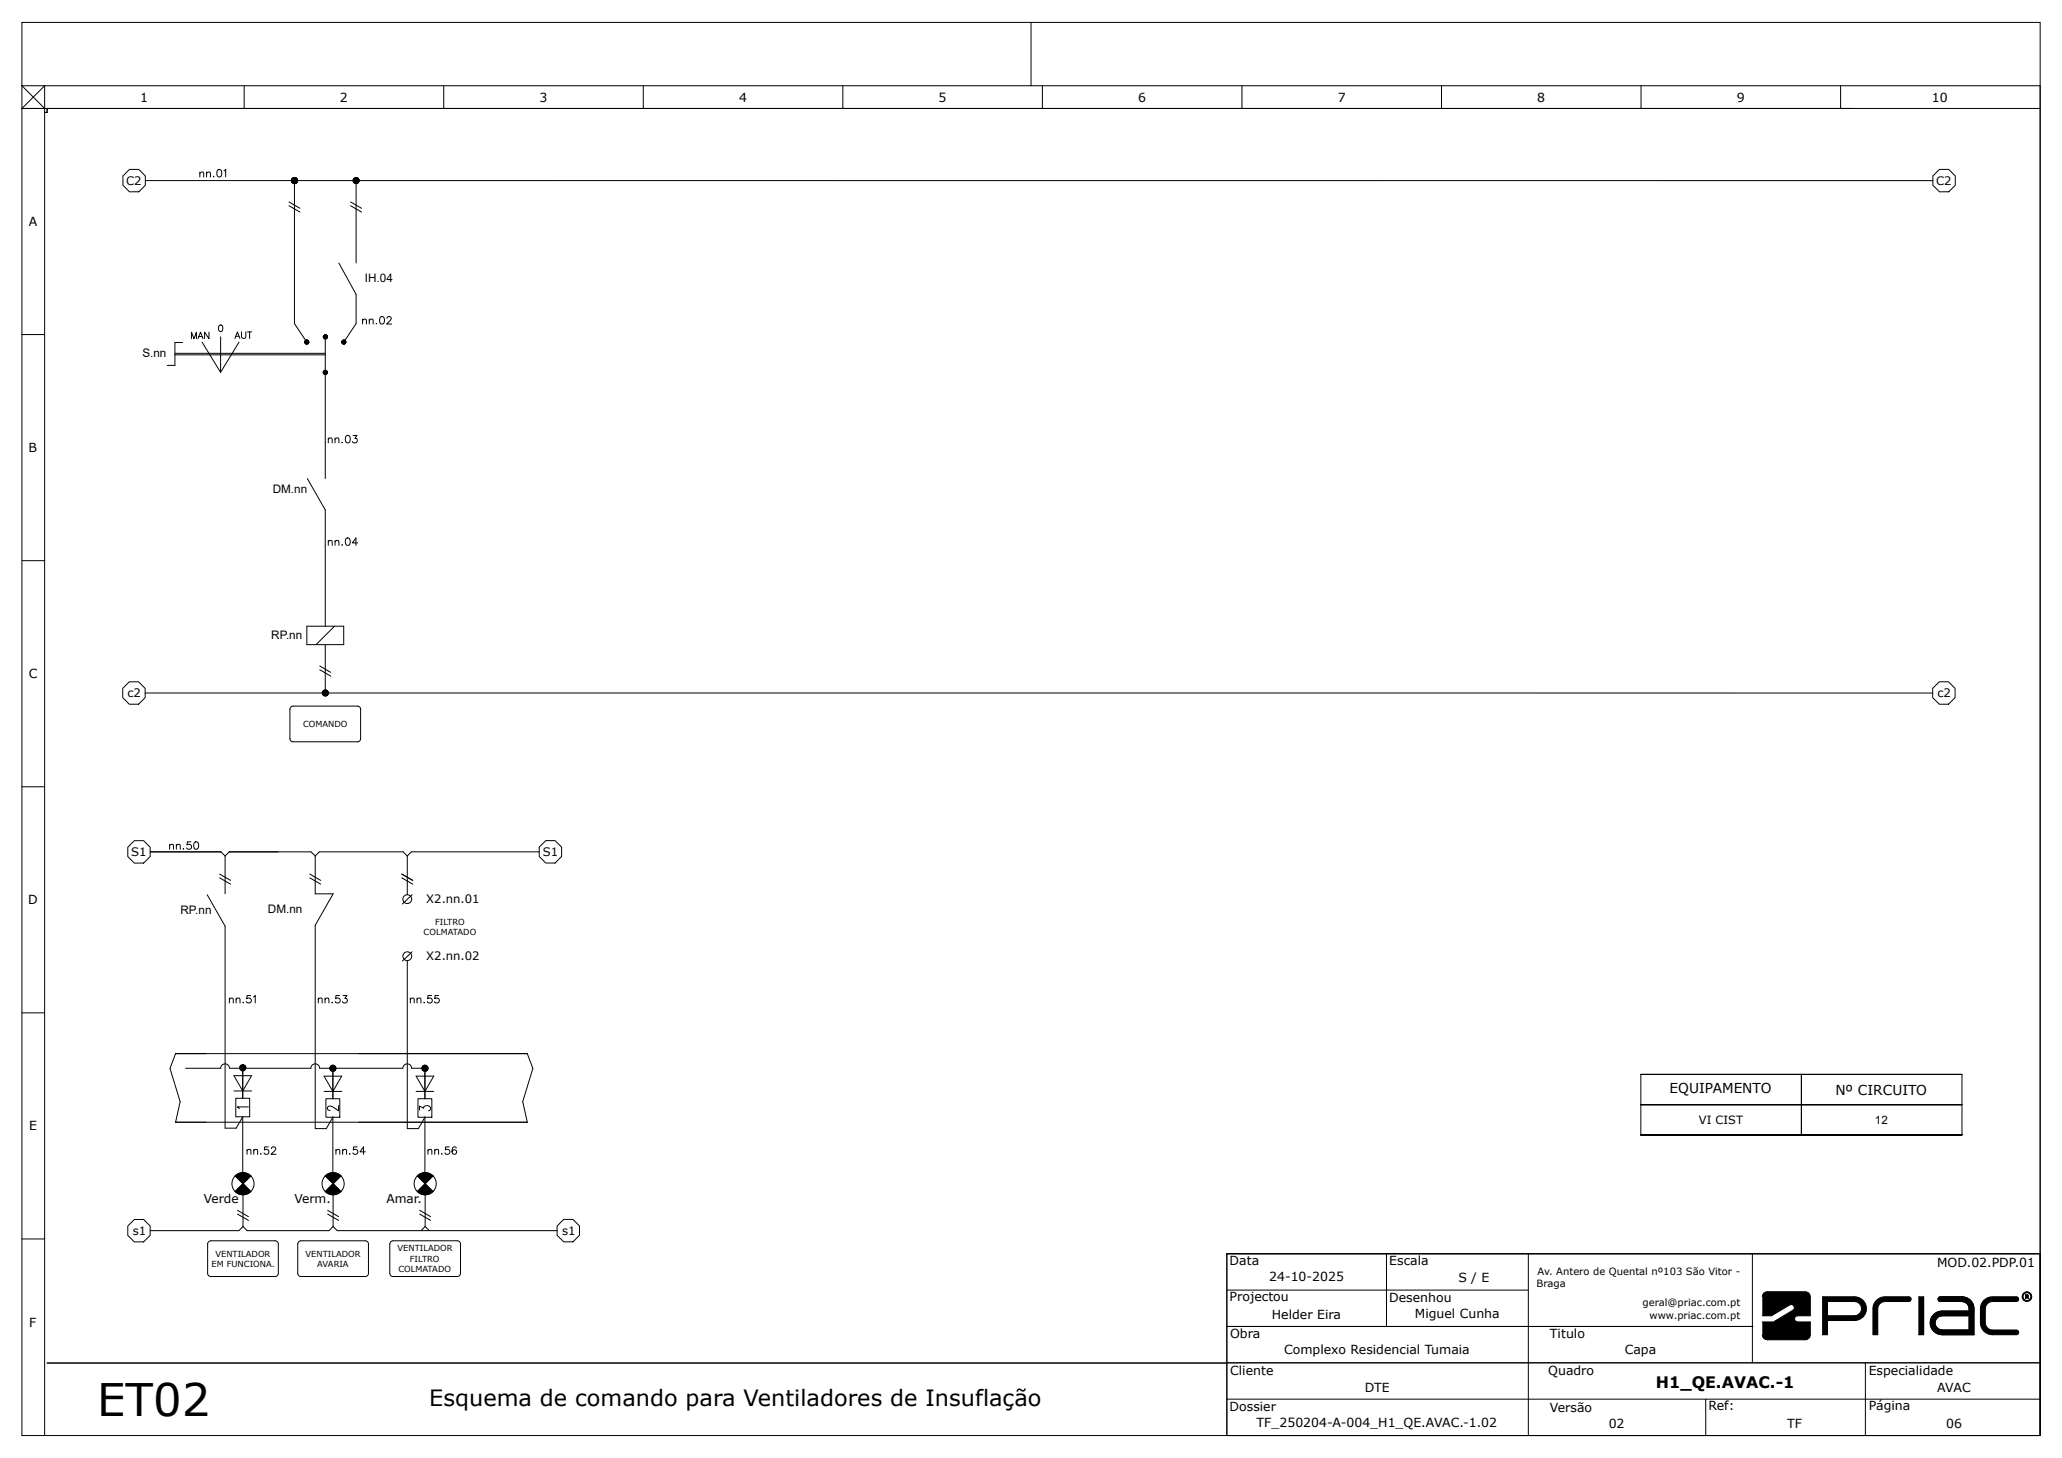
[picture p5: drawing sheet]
<svg xmlns="http://www.w3.org/2000/svg" width="297mm" height="210mm" viewBox="0 0 297 210" stroke-linecap="round" stroke-linejoin="round" font-family="sans-serif">
<g fill="none" stroke="#000" stroke-width=".14">
<path d="M6.4 15.6l-3.2-3.3h290.7v194.5h-290.7v-203.6h290.7v203.6h-117.2v-26.2h117.2M6.8 15.6v.6h-.4M35.2 15.6h.1M35.2 12.3v3.3M63.9 15.6h.1M63.9 12.3v3.3M92.7 15.6h.1M92.7 12.3v3.3M121.4 15.6h.1M121.4 12.3v3.3M148.5 3.2v9.1M150.1 15.6h.1"/>
<path d="M150.1 12.3v3.3M178.9 15.6h.1M178.9 12.3v3.3M207.6 15.6h.1M207.6 12.3v3.3M236.4 15.6h.1M236.4 12.3v3.3M265.1 15.6h.1M265.1 12.3v3.3M293.9 15.6h-290.7l3.2-3.3v194.5M20.9 26h257.5M28.8 25l.2-.2h.3v.7"/>
<path d="M28.8 24.8v.7M29.8 25l.2-.2h.3v.7M29.8 24.8v.7M30.8 25.4v.1v-.1M31.4 24.5a.35 .35 0 0 1 .5 .1v.3a.46 .46 0 0 1-.4 .6 .68 .68 0 0 1-.1-1zM32.3 24.6l.2-.2v1.1M41.6 29.6l1.6 .9M41.6 29.1l1.6 .9M42 26h.4l-.4 .1zM42.1 26.3l.3-.3-.2 .4zM42.1 25.7l.3 .3-.4-.1zM42.2 25.7l.1-.1 .1 .4z"/>
<path d="M42.3 25.6h.1v.4zM42.4 26v.5l-.1-.1zM42.4 26l.1 .4-.1 .1zM42.4 26l.3 .4h-.2zM42.4 26l.4 .3-.1 .1zM42.4 26l.4 .1v.2zM42.4 26h.5l-.1 .1zM42.4 26l.4-.1 .1 .1zM42.4 26l.4-.3v.2zM42.4 25.6h.1l-.1 .4zM42.4 26v20.6l1.8 2.7M42.5 25.6l.2 .1-.3 .3z"/>
<path d="M42.7 25.7h.1l-.4 .3zM48.8 37.9l2.5 4.5v4.2l-1.8 2.7M50.5 29.6l1.6 .9M50.5 29.1l1.6 .9M50.8 26h.5l-.4 .1zM50.9 26.1l.4-.1-.4 .3zM50.9 25.9l.4 .1h-.5zM50.9 26.3l.4-.3-.3 .4zM50.9 25.7l.4 .3-.4-.1zM50.9 25.7h.1l.3 .3zM51 25.7l.2-.1 .1 .4zM51.2 25.6h.1v.4z"/>
<path d="M51.3 26h.4v.1zM51.3 26l.4 .1-.1 .2zM51.3 26l.3 .3-.1 .1zM51.3 26l.2 .4h-.1zM51.3 26l.1 .4-.1 .1zM51.3 26v.5l-.1-.1zM51.3 26l-.1 .4h-.2zM51.3 25.6h.1l-.1 .4zM51.3 26l.3-.3 .1 .2zM51.3 26l.4-.1v.1zM51.3 26v11.9M51.4 25.6l.1 .1-.2 .3z"/>
<path d="M51.5 25.7h.1l-.3 .3zM3.2 48.2h3.2M25.2 50.9h21.7M25.2 51.1h21.7M26.3 49.3h-1.1v3.3h-1.1M27.6 48.8v-1l.3 1 .4-1v1M28.5 48.8l.4-1 .3 1M28.7 48.5h.4M29.1 49.3l2.7 4.3M30.1 47.8v1l-.6-1v1M31.6 46.9a.3 .3 0 0 1 .4 .1l.1 .2a.41 .41 0 0 1-.4 .6 .59 .59 0 0 1-.1-.9zM31.8 48.5v5.1"/>
<path d="M33.8 48.7l.4-.9 .4 .9M34 48.4h.4M34.4 49.3l-2.6 4.3M34.8 47.8v.7l.3 .2 .3-.1v-.8M35.6 47.8h.7M36 47.8v.9M43.9 49.3h.3l-.3 .1zM43.9 49.4l.3-.1-.2 .2zM43.9 49.2l.3 .1h-.3zM44 49.1l.2 .2-.3-.1zM44 49.1l.1-.1 .1 .3zM44.1 49h.1v.3z"/>
<path d="M44.2 49h.1l-.1 .3zM44.2 49.3l.2-.2 .1 .1zM44.2 49.3l.3-.1v.1zM44.2 49.3l.3 .1-.1 .1zM44.2 49.3l.2 .2h-.1zM44.2 49.3l.1 .2-.1 .1zM44.2 49.3v.3l-.1-.1zM44.2 49.3l-.1 .2h-.1zM44.3 49l.1 .1-.2 .2zM46.6 53.6h.3l-.3 .1zM46.6 48.5h.3l-.3 .1zM46.6 53.7l.3-.1-.3 .2z"/>
<path d="M46.6 53.5l.3 .1h-.3zM46.6 48.6l.3-.1-.2 .2zM46.6 48.4l.3 .1h-.3zM46.6 53.4l.3 .2-.3-.1zM46.6 53.4h.1l.2 .2zM46.7 48.7l.2-.2-.1 .3zM46.7 48.3l.2 .2-.3-.1zM46.7 48.3l.1-.1 .1 .3zM46.7 53.4l.2-.1v.3zM46.8 48.2h.1v.3zM46.9 53.3l.1 .1-.1 .2zM46.9 53.6l.2-.2v.1z"/>
<path d="M46.9 53.6l.2-.1v.1zM46.9 53.6l.2 .1v.1zM46.9 53.6l.2 .2-.1 .1zM46.9 53.6l.1 .3h-.1zM46.9 53.6v.3h-.2zM46.9 53.6l-.2 .3-.1-.1zM46.9 48.2v20.7M46.9 48.2h.1l-.1 .3zM46.9 48.5l.2-.1 .1 .1zM46.9 48.5l.2 .1v.1zM46.9 48.5l.2 .2-.1 .1zM46.9 48.5l.1 .3h-.1z"/>
<path d="M46.9 48.5v.3h-.1zM47 53.4h.1l-.2 .2zM47 48.2l.1 .1-.2 .2zM47.1 48.3v.1l-.2 .1zM49.2 49.2l.3 .1h-.3zM49.2 49.4l.3-.1-.2 .2zM49.3 49.1l.1-.1 .1 .3zM49.4 49h.1v.3zM49.5 49.3v.3l-.1-.1zM49.5 49.3l.1 .2-.1 .1zM49.5 49.3l.2 .2h-.1zM49.5 49.3l.3 .1-.1 .1z"/>
<path d="M49.5 49.3h.3v.1zM49.5 49.3l.3-.1v.1zM49.5 49.3l.2-.2 .1 .1zM49.5 49h.1l-.1 .3zM49.6 49l.1 .1-.2 .2zM52.2 46.2l.3-.2h.2l.1 .7M52.2 46v.7M53.2 46.2l.2-.2h.3v.7M53.2 46v.7M54.2 46.6v.1l.1-.1M54.8 45.7a.35 .35 0 0 1 .5 .1l.1 .3a.46 .46 0 0 1-.4 .6 .68 .68 0 0 1-.2-1zM55.7 45.9l.2-.3h.2l.2 .2-.1 .4-.5 .5h.7"/>
<path d="M44.3 68.9l2.6 4.6v16.7M47.3 63.3l.2-.2h.3v.7M47.3 78l.2-.2 .3 .1v.7M47.3 63.1v.7M47.3 77.8v.8M48.3 63.3l.2-.2h.3v.7M48.3 78l.2-.2 .3 .1v.7M48.3 63.1v.7M48.3 77.8v.8M49.3 63.7v.1v-.1M49.3 78.4v.2v-.1M49.9 62.8a.35 .35 0 0 1 .5 .1v.3a.46 .46 0 0 1-.4 .6 .68 .68 0 0 1-.1-1z"/>
<path d="M49.9 77.5a.35 .35 0 0 1 .5 .2v.2a.46 .46 0 0 1-.4 .7 .68 .68 0 0 1-.1-1.1zM50.9 62.7h.5l-.3 .4a.36 .36 0 0 1 .3 .6 .36 .36 0 0 1-.6-.1M51.5 78.2h-.7l.5-.7v1.1M3.2 80.8h3.2M20.9 99.8h257.5M44.2 90.2h5.3v2.7h-5.3zM46.1 96.5l1.5 .9M46.1 95.9l1.5 .9M46.4 99.8h.5l-.5 .2zM46.5 99.6l.4 .2-.5-.1zM46.6 99.5l.1-.1 .2 .4zM46.7 99.4h.2v.4z"/>
<path d="M46.9 99.8v.5l-.2-.1zM46.9 99.8l.1 .4-.1 .1zM46.9 99.8l.2 .4h-.1zM46.9 99.8l.3 .3-.1 .1zM46.9 99.8l.4 .2-.1 .1zM46.9 99.8h.4v.2zM46.9 99.8l.4-.1v.1zM46.9 99.8l.3-.2 .1 .1zM46.9 99.4h.1l-.1 .4zM46.9 92.9v6.9M47 99.4l.1 .1-.2 .3zM47.1 99.5l.1 .1-.3 .2z"/>
<path d="M48.2 90.2l-2.7 2.7M3.2 113.3h3.2M42 101.8h9.7l.2 .4v4.4l-.4 .2h-9.5l-.2-.4v-4.2zM46.5 100.1l.4-.3-.3 .4zM21.6 122.7h10.2l.6 .6M24.4 121.8l.3-.2 .2 .1 .1 .6M24.4 121.6v.7M25.4 121.8l.3-.2 .2 .1 .1 .6M25.4 121.6v.7M26.4 122.2v.1h.1M27.5 121.3h-.5l-.1 .4a.38 .38 0 0 1 .6 0 .38 .38 0 0 1-.1 .6 .38 .38 0 0 1-.5-.2M28.1 121.3a.35 .35 0 0 1 .5 .2v.2a.46 .46 0 0 1-.4 .6 .68 .68 0 0 1-.1-1z"/>
<path d="M29.8 128.9l2.6 4.5v29.1h1.6l1-1.6v8M31.6 126.4l1.6 .9M31.6 125.9l1.6 .9M32.4 123.3v5.4M32.4 123.3l.6-.6h11.8l.6 .6M44.6 126.4l1.6 .9M44.6 125.9l1.6 .9M45.4 123.3v5.4h2.6l-2.6 4.6v29.3h1.6l.9-1.7M45.4 123.3l.6-.6h12.1l.6 .6M57.9 125.9l1.6 .9M57.9 126.4l1.6 .9M58.7 138.4v24.2h1.6l.9-1.7"/>
<path d="M58.7 123.3v5.6M59.4 128.9l-1.4 1.3M59.4 137.1l-1.4 1.3M77.7 122.7h-18.4l-.6 .6M3.2 145.9h3.2M25.3 151.8h50.7l.8 2.1-1.5 4.8 .7 2.9h-50.7l.6-2.9-1.4-4.8zM26.7 153.9h5.1a.64 .64 0 0 1 .6-.7 .64 .64 0 0 1 .7 .7h11.7a.64 .64 0 0 1 .6-.7 .64 .64 0 0 1 .6 .7h12a.64 .64 0 0 1 .7-.7 .64 .64 0 0 1 .6 .7h1.7M33 144l.3-.3 .2 .1 .1 .7M33 143.7v.8M33.7 154.9h2.5l-1.2 2.2zM33.7 157.1h2.5M34 158.2h2v2.7h-2z"/>
<path d="M34 144l.3-.3 .2 .1 .1 .7M34 143.7v.8M34.5 153.8h.5l-.5 .1zM34.6 154.1l.4-.3-.3 .4zM34.6 153.5l.4 .3-.5-.1zM34.7 153.4h.1l.2 .4zM34.8 153.4h.2v.4zM35 153.8v.4h-.2zM35 153.8l.1 .4h-.1zM35 153.8l.2 .4h-.1zM35 153.8l.3 .3-.1 .1zM35 153.8l.4 .1-.1 .2z"/>
<path d="M35 153.8h.4v.1zM35 153.8l.4-.1v.1zM35 153.8l.3-.3 .1 .2zM35 153.4h.1l-.1 .4zM35 153.8v4.4M35 144.4h.1M35.1 153.4h.1l-.2 .4zM35.2 153.4l.1 .1-.3 .3zM35.8 159.4h-1.6l.3 .3M36.1 143.4h-.5l-.1 .4a.38 .38 0 0 1 .6 0 .38 .38 0 0 1-.1 .6 .38 .38 0 0 1-.5-.1M36.5 143.6l.3-.2v1.1M45.8 144l.3-.3 .3 .1v.7"/>
<path d="M45.8 143.7v.8M46.7 155h2.5l-1.3 2.2zM46.7 157.2h2.5M46.8 144l.3-.3 .2 .1 .1 .7M46.8 143.7v.8M46.9 158.3h2v2.6h-2zM47.5 153.9h.4l-.4 .1zM47.6 154.1l.3-.2-.2 .3zM47.6 153.6l.3 .3-.4-.2zM47.7 153.5l.1-.1 .1 .5zM47.8 153.4h.1v.5zM47.8 144.4h.1"/>
<path d="M47.9 153.9v.4h-.1zM47.9 153.9l.2 .4h-.2zM47.9 153.9l.3 .3-.1 .1zM47.9 153.9l.4 .2-.1 .1zM47.9 153.9l.5 .1-.1 .1zM47.9 153.9h.5v.1zM47.9 153.9l.5-.2v.2zM47.9 153.9l.4-.3 .1 .1zM47.9 153.4h.2l-.2 .5zM47.9 153.9v4.4M48.1 153.4l.1 .1-.3 .4zM48.2 153.5l.1 .1-.4 .3z"/>
<path d="M48.8 159.3v.7l-1-.6a.35 .35 0 0 0-.6 .1 .35 .35 0 0 0 .3 .4M48.9 143.4h-.5l-.1 .4a.38 .38 0 0 1 .6 0 .38 .38 0 0 1-.1 .6 .38 .38 0 0 1-.5-.1M49.4 143.4h.6l-.3 .4a.36 .36 0 0 1 .2 .6 .36 .36 0 0 1-.6-.1M59.1 144l.3-.3 .2 .1 .1 .7M59.1 143.7v.8M59.9 155h2.6l-1.3 2.2zM59.9 157.2h2.6M60.1 144l.2-.3 .3 .1v.7M60.1 143.7v.8M60.2 158.3h2v2.6h-2zM60.4 159.9v-.6l.6 .3a.48 .48 0 0 1 .6-.3 .48 .48 0 0 1 .3 .6l-.2 .1M60.8 153.9h.4l-.4 .1z"/>
<path d="M60.8 154.1l.4-.2-.3 .3zM60.8 153.6l.4 .3-.4-.2zM60.9 153.5l.2-.1 .1 .5zM61.1 153.4h.1v.5zM61.1 144.4h-.1h.1M61.2 153.9v.4h-.1zM61.2 153.9l.1 .4h-.1zM61.2 153.9l.3 .3-.2 .1zM61.2 153.9l.4 .2-.1 .1zM61.2 153.9l.4 .1v.1zM61.2 153.9h.4v.1zM61.2 153.9l.4-.2v.2z"/>
<path d="M61.2 153.9l.4-.3v.1zM61.2 153.4h.1l-.1 .5zM61.2 153.9v4.4M61.3 153.4l.2 .1-.3 .4zM61.5 153.5l.1 .1-.4 .3zM62.2 143.4h-.5l-.1 .4a.38 .38 0 0 1 .6 0 .38 .38 0 0 1-.1 .6 .38 .38 0 0 1-.5-.1M63.2 143.4h-.5l-.1 .4a.38 .38 0 0 1 .6 0 .38 .38 0 0 1-.1 .6 .38 .38 0 0 1-.5-.1M236.3 154.8h46.3M236.3 159.1h46.3M236.3 154.8h46.3v4.3h-46.3zM236.3 159.1h46.3v4.3h-46.3zM259.5 154.8v8.6"/>
<path d="M3.2 178.5h3.2M30.1 178.8h9.8l.2 .4-.1 4.4-.4 .3-9.5-.1-.2-.4v-4.2zM33.9 169.4l2.2 2.2a1.59 1.59 0 0 1-2.2 0l2.2-2.2a1.59 1.59 0 0 0-2.2 0zM34.2 174.9l1.6 .9M34.2 174.3l1.6 .9M35 176.7l-.6 .6h-12.8M35 176.7l.6 .6h11.8l.6-.6M35 172.1v4.6M35.6 165.8l.2-.3 .3 .1v.7M35.6 165.5v.8M36.5 165.8l.3-.3 .3 .1v.7M36.5 165.5v.8"/>
<path d="M37.6 166.2h-.1h.1M38.6 165.2h-.5v.4a.38 .38 0 0 1 .6 0 .38 .38 0 0 1-.1 .6 .38 .38 0 0 1-.6-.1M39.1 165.4l.2-.2h.2l.2 .2-.1 .4-.6 .5h.8M43.1 178.8h9.7l.3 .4-.1 4.4-.4 .3-9.5-.1-.2-.4v-4.2zM46.9 169.4l2.2 2.2a1.59 1.59 0 0 1-2.2 0l2.2-2.2a1.59 1.59 0 0 0-2.2 0zM47.2 174.9l1.6 .9M47.2 174.3l1.6 .9M47.9 160.9v8M48 176.7l.6 .6h31.6M48 172.1v4.6M48.4 165.8l.2-.3 .3 .1v.7M48.4 165.5v.8"/>
<path d="M49.4 165.8l.2-.3 .3 .1v.7M49.4 165.5v.8M50.4 166.2h-.1h.1M51.4 165.2h-.5v.4a.38 .38 0 0 1 .6 0 .38 .38 0 0 1-.1 .6 .38 .38 0 0 1-.6-.1M52.6 165.9h-.7l.5-.7v1.1M56.4 178.8h9.7l.2 .4v4.4l-.4 .3-9.5-.1-.3-.4v-4.2zM60.1 169.4l2.3 2.2a1.59 1.59 0 0 1-2.3 0l2.3-2.2a1.59 1.59 0 0 0-2.3 0zM60.4 174.9l1.6 .9M60.4 174.3l1.6 .9M61.2 160.9v8M61.2 172.1v4.6M61.2 176.7l.6 .6"/>
<path d="M61.2 176.7l-.6 .6M61.6 165.8l.3-.3 .3 .1v.7M61.6 165.5v.8M62.6 165.8l.3-.3 .2 .1 .1 .7M62.6 165.5v.8M63.6 166.2v.1l.1-.1M64.7 165.2h-.5l-.1 .4a.38 .38 0 0 1 .6 0 .38 .38 0 0 1-.1 .6 .38 .38 0 0 1-.5-.1M65.7 165.3v-.1a.35 .35 0 0 0-.5 .2 .62 .62 0 0 0 .2 .9 .33 .33 0 0 0 .4-.3 .33 .33 0 0 0-.3-.4 .33 .33 0 0 0-.4 .3M236.3 163.4h46.3M6.8 196.3h169.8M176.7 196.3h117.2M176.7 191.1h75.8"/>
<path d="M176.7 185.8h43.4M199.7 180.6v10.5M220.1 180.6v26.2M252.4 180.6v15.7M253.8 186.8a.9 .9 0 0 1 1.3-.7h4.9a.73 .73 0 0 1 .7 .7M253.8 190.4h1.6M257.7 188l-.4 .2a8.4 8.4 0 0 1-2.3 1.3h-1.2M257.7 188a.46 .46 0 0 1 .7 .2 .46 .46 0 0 1-.3 .6l-2.6 1.6M260.5 186.3h.1M260.7 186.8v2.7a5.1 5.1 0 0 0-2.1 .1 .5 .5 0 0 0 0 .7 .5 .5 0 0 0 .6 .1h1.5v1.6a.89 .89 0 0 1-.3 .8 .89 .89 0 0 1-.9 .2h-4.9a.73 .73 0 0 1-.8-.7M267 187.5h-3.8v2M267 190.2h-3.8v2h-.7v-5.4h3.1a4.6 4.6 0 0 1 2.5 .3 1.71 1.71 0 0 1 .7 1.9 1.71 1.71 0 0 1-1.7 1.2"/>
<path d="M267.1 187.5a1.05 1.05 0 0 1 1 1.2 1.05 1.05 0 0 1-1.4 .8h-3.4M268.7 196.3v10.5M270.5 188.5v3.7h-.7M271.5 186.8a1.84 1.84 0 0 0-1.7 2.3v3.1M271.6 186.8h3.2a.36 .36 0 0 1 .5 .2 .36 .36 0 0 1-.4 .5M274.9 187.5h-2.8a1.21 1.21 0 0 0-1.6 1M276.4 186.8h.7v5.4h-.7zM279.5 186.8a.35 .35 0 0 0-.4 .4 .35 .35 0 0 0 .5 .3h2.9M279.5 186.8h2.6a1.83 1.83 0 0 1 2.2 2M279.8 188.8a1.74 1.74 0 0 0-1.8 2 1.74 1.74 0 0 0 2.2 1.4h4.1v-3.3M282.6 186.8h.1M282.6 187.5a1.21 1.21 0 0 1 1 1.3h-3.8"/>
<path d="M283.6 189.5h-3.5a1.05 1.05 0 0 0-1.4 .8 1.05 1.05 0 0 0 1.1 1.3M283.6 189.5v2.1h-3.8M287 186.8a1.76 1.76 0 0 0-1.7 2v1.4a1.85 1.85 0 0 0 2.2 2h2.9M287 191.6h3.3a.36 .36 0 0 1 .4 .2 .36 .36 0 0 1-.3 .4M287 186.8h3.3a.36 .36 0 0 1 .4 .2 .36 .36 0 0 1-.3 .5M290.4 187.5h-2.9a1.2 1.2 0 0 0-1.5 1.3v1.4a1.1 1.1 0 0 0 1 1.4M291.7 186.5h.4l.1 .2-.1 .1 .1 .2-.4-.1v.1h-.1zM176.7 201.5h117.2M245.7 201.5v5.3"/>
<circle cx="19.3" cy="26" r="1.75"/>
<circle cx="280" cy="26" r="1.75"/>
<circle cx="44.2" cy="49.3" r=".3"/>
<circle cx="46.9" cy="53.6" r=".3"/>
<circle cx="46.9" cy="48.5" r=".3"/>
<circle cx="49.5" cy="49.3" r=".3"/>
<circle cx="19.3" cy="99.8" r="1.75"/>
<circle cx="280" cy="99.8" r="1.75"/>
<circle cx="20" cy="122.7" r="1.75"/>
<circle cx="58.7" cy="129.5" r=".63"/>
<circle cx="58.7" cy="137.7" r=".63"/>
<circle cx="79.3" cy="122.7" r="1.75"/>
<circle cx="20" cy="177.3" r="1.75"/>
<circle cx="35" cy="170.5" r="1.59"/>
<circle cx="48" cy="170.5" r="1.59"/>
<circle cx="61.2" cy="170.5" r="1.59"/>
<circle cx="81.9" cy="177.3" r="1.75"/>
<circle cx="291.9" cy="186.6" r=".12"/>
<circle cx="292" cy="186.8" r=".56"/>
<circle cx="292" cy="186.8" r=".7"/>
</g>
<g fill="#000">
<path d="M42 26h.4l-.4 .1zM42 26.1l.4-.1-.3 .3zM42.1 26.3l.3-.3-.2 .4zM42.4 26l-.1 .4h-.1zM42.4 26v.5l-.1-.1zM42.3 25.6h.1v.4zM42.2 25.7l.1-.1 .1 .4zM42.2 25.7l.2 .3-.3-.3zM42.1 25.7l.3 .3-.4-.1zM42 25.9l.4 .1h-.4zM42.4 26l.1 .4-.1 .1zM42.4 25.6h.1l-.1 .4z"/>
<path d="M42.4 26l.3 .4h-.2zM42.5 25.6l.2 .1-.3 .3zM42.4 26l.4 .3-.1 .1zM42.7 25.7h.1l-.4 .3zM42.4 26l.4 .1v.2zM42.4 26l.4-.3v.2zM42.4 26h.5l-.1 .1zM42.4 26l.4-.1 .1 .1zM51.3 26v.5l-.1-.1zM51.3 26l-.1 .4h-.2zM50.9 26.3l.4-.3-.3 .4zM50.9 26.1l.4-.1-.4 .3z"/>
<path d="M50.8 26h.5l-.4 .1zM50.9 25.9l.4 .1h-.5zM50.9 25.7l.4 .3-.4-.1zM50.9 25.7h.1l.3 .3zM51 25.7l.2-.1 .1 .4zM51.2 25.6h.1v.4zM51.3 26l.1 .4-.1 .1zM51.3 25.6h.1l-.1 .4zM51.3 26l.2 .4h-.1zM51.4 25.6l.1 .1-.2 .3zM51.3 26l.3 .3-.1 .1zM51.5 25.7h.1l-.3 .3z"/>
<path d="M51.3 26l.4 .1-.1 .2zM51.3 26l.3-.3 .1 .2zM51.3 26h.4v.1zM51.3 26l.4-.1v.1zM44.2 49.3v.3l-.1-.1zM44.2 49.3l-.1 .2h-.1zM43.9 49.4l.3-.1-.2 .2zM43.9 49.3h.3l-.3 .1zM43.9 49.2l.3 .1h-.3zM44 49.1l.2 .2-.3-.1zM44 49.1l.1-.1 .1 .3zM44.1 49h.1v.3z"/>
<path d="M44.2 49h.1l-.1 .3zM44.2 49.3l.1 .2-.1 .1zM44.3 49l.1 .1-.2 .2zM44.2 49.3l.2 .2h-.1zM44.2 49.3l.2-.2 .1 .1zM44.2 49.3l.3 .1-.1 .1zM44.2 49.3l.3-.1v.1zM44.2 49.3h.3v.1zM46.9 53.6v.3h-.2zM46.9 53.6l-.2 .3-.1-.1zM46.6 53.7l.3-.1-.3 .2zM46.6 53.6h.3l-.3 .1z"/>
<path d="M46.6 53.5l.3 .1h-.3zM46.6 53.4l.3 .2-.3-.1zM46.6 53.4h.1l.2 .2zM46.7 53.4l.2-.1v.3zM46.9 48.5v.3h-.1zM46.7 48.7l.2-.2-.1 .3zM46.6 48.6l.3-.1-.2 .2zM46.6 48.5h.3l-.3 .1zM46.6 48.4l.3 .1h-.3zM46.7 48.3l.2 .2-.3-.1zM46.7 48.3l.1-.1 .1 .3zM46.8 48.2h.1v.3z"/>
<path d="M46.9 53.3l.1 .1-.1 .2zM46.9 53.6l.1 .3h-.1zM46.9 48.2h.1l-.1 .3zM46.9 48.5l.1 .3h-.1zM47 53.4h.1l-.2 .2zM46.9 53.6l.2 .2-.1 .1zM47 48.2l.1 .1-.2 .2zM46.9 48.5l.2 .2-.1 .1zM46.9 53.6l.2-.2v.1zM46.9 53.6l.2 .1v.1zM47.1 48.3v.1l-.2 .1zM46.9 48.5l.2 .1v.1z"/>
<path d="M46.9 53.6l.2-.1v.1zM46.9 53.6h.2v.1zM46.9 48.5l.2-.1 .1 .1zM46.9 48.5h.3l-.1 .1zM49.4 49h.1v.3zM49.3 49.1l.1-.1 .1 .3zM49.3 49.1l.2 .2-.3-.1zM49.2 49.2l.3 .1h-.3zM49.2 49.3h.3l-.3 .1zM49.2 49.4l.3-.1-.2 .2zM49.5 49.3l-.1 .2h-.1zM49.5 49.3v.3l-.1-.1z"/>
<path d="M49.5 49.3l.1 .2-.1 .1zM49.5 49h.1l-.1 .3zM49.5 49.3l.2 .2h-.1zM49.6 49l.1 .1-.2 .2zM49.5 49.3l.3 .1-.1 .1zM49.5 49.3l.2-.2 .1 .1zM49.5 49.3h.3v.1zM49.5 49.3l.3-.1v.1zM46.4 99.8h.5l-.5 .2zM46.4 100l.5-.2-.4 .3zM46.5 100.1l.4-.3-.3 .4zM46.9 99.8l-.2 .4h-.1z"/>
<path d="M46.9 99.8v.5l-.2-.1zM46.7 99.4h.2v.4zM46.6 99.5l.1-.1 .2 .4zM46.5 99.6l.1-.1 .3 .3zM46.5 99.6l.4 .2-.5-.1zM46.4 99.7l.5 .1h-.5zM46.9 99.4h.1l-.1 .4zM47 99.4l.1 .1-.2 .3zM47.1 99.5l.1 .1-.3 .2zM46.9 99.8l.4 .2-.1 .1zM46.9 99.8l.3-.2 .1 .1zM46.9 99.8h.4v.2z"/>
<path d="M46.9 99.8l.4-.1v.1zM46.9 99.8l.1 .4-.1 .1zM46.9 99.8l.2 .4h-.1zM46.9 99.8l.3 .3-.1 .1zM34.5 153.8h.5l-.5 .1zM34.5 153.9l.5-.1-.4 .3zM34.6 154.1l.4-.3-.3 .4zM35 153.8l-.2 .4h-.1zM35 153.8v.4h-.2zM34.8 153.4h.2v.4zM34.7 153.4h.1l.2 .4zM34.6 153.5l.1-.1 .3 .4z"/>
<path d="M34.6 153.5l.4 .3-.5-.1zM34.5 153.7l.5 .1h-.5zM35 153.8l.1 .4h-.1zM35 153.4h.1l-.1 .4zM35 153.8l.2 .4h-.1zM35.1 153.4h.1l-.2 .4zM35 153.8l.3 .3-.1 .1zM35.2 153.4l.1 .1-.3 .3zM35 153.8l.4 .1-.1 .2zM35 153.8l.3-.3 .1 .2zM35 153.8h.4v.1zM35 153.8l.4-.1v.1z"/>
<path d="M47.5 153.9h.4l-.4 .1zM47.5 154l.4-.1-.3 .2zM47.6 154.1l.3-.2-.2 .3zM47.9 153.9l-.1 .4-.1-.1zM47.9 153.9v.4h-.1zM47.8 153.4h.1v.5zM47.7 153.5l.1-.1 .1 .5zM47.6 153.6l.1-.1 .2 .4zM47.6 153.6l.3 .3-.4-.2zM47.5 153.7l.4 .2h-.4zM47.9 153.9l.2 .4h-.2zM47.9 153.4h.2l-.2 .5z"/>
<path d="M47.9 153.9l.3 .3-.1 .1zM48.1 153.4l.1 .1-.3 .4zM47.9 153.9l.4 .2-.1 .1zM48.2 153.5l.1 .1-.4 .3zM47.9 153.9l.5 .1-.1 .1zM47.9 153.9l.4-.3 .1 .1zM47.9 153.9h.5v.1zM47.9 153.9l.5-.2v.2zM60.8 153.9h.4l-.4 .1zM60.8 154l.4-.1-.4 .2zM60.8 154.1l.4-.2-.3 .3zM61.2 153.9l-.1 .4-.2-.1z"/>
<path d="M61.2 153.9v.4h-.1zM61.1 153.4h.1v.5zM60.9 153.5l.2-.1 .1 .5zM60.8 153.6l.1-.1 .3 .4zM60.8 153.6l.4 .3-.4-.2zM60.8 153.7l.4 .2h-.4zM61.2 153.9l.1 .4h-.1zM61.2 153.4h.1l-.1 .5zM61.2 153.9l.3 .3-.2 .1zM61.3 153.4l.2 .1-.3 .4zM61.2 153.9l.4 .2-.1 .1zM61.5 153.5l.1 .1-.4 .3z"/>
<path d="M61.2 153.9l.4 .1v.1zM61.2 153.9l.4-.3v.1zM61.2 153.9h.4v.1zM61.2 153.9l.4-.2v.2z"/>
</g>
<g fill="#000">
<path d="M33.9 169.4l1.1 1.1 1.1-1.1a1.59 1.59 0 0 0-2.2 0zM33.9 171.6a1.59 1.59 0 0 0 2.2 0l-1.1-1.1z" fill-rule="evenodd"/>
<path d="M46.9 169.4l1.1 1.1 1.1-1.1a1.59 1.59 0 0 0-2.2 0zM48 170.5l-1.1 1.1a1.59 1.59 0 0 0 2.2 0z" fill-rule="evenodd"/>
<path d="M60.1 169.4l1.1 1.1 1.2-1.1a1.59 1.59 0 0 0-2.3 0zM61.2 170.5l-1.1 1.1a1.59 1.59 0 0 0 2.3 0z" fill-rule="evenodd"/>
<path d="M254.1 186.3l.4-.2h5.1a.91 .91 0 0 1 .9 .2 .91 .91 0 0 1 .2 .9v2.3h-1.5a.49 .49 0 0 0-.7 .5 .49 .49 0 0 0 .7 .4h1.5v1.7a.82 .82 0 0 1-1.1 .9h-4.8a.86 .86 0 0 1-1-1.2v-1.4h1.6l2.8-1.6a.48 .48 0 0 0 .1-.8 .48 .48 0 0 0-.8 .1l-2.3 1.4h-1.1a.18 .18 0 0 1-.3 0 .18 .18 0 0 1 0-.2v-2.6z" fill-rule="evenodd"/>
<path d="M262.5 186.8v5.4h.7v-1.8a.19 .19 0 0 1 0-.2 .19 .19 0 0 1 .3 0h3.6a1.74 1.74 0 0 0 1.7-2 1.74 1.74 0 0 0-2.2-1.4zM263.2 187.5h3.3a1.29 1.29 0 0 1 1.6 .8 1.17 1.17 0 0 1-1.5 1.2h-3.1a.21 .21 0 0 1-.3 0 .21 .21 0 0 1 0-.3z" fill-rule="evenodd"/>
<path d="M270.2 187.3a3.1 3.1 0 0 0-.4 2.3v2.6h.7v-3.7a1.19 1.19 0 0 1 1.6-1h2.5a.4 .4 0 0 0 .5-.1 .4 .4 0 0 0 0-.6h-3.4a1.87 1.87 0 0 0-1.5 .5zM285.7 187.3a2.76 2.76 0 0 0-.4 2v1.2a1.89 1.89 0 0 0 2.3 1.7h2.7a.37 .37 0 0 0 .5-.4 .37 .37 0 0 0-.6-.2h-3.1a1.2 1.2 0 0 1-1.1-1.6v-1.5a1.2 1.2 0 0 1 1.5-1h2.8a.37 .37 0 0 0 .5-.5 .37 .37 0 0 0-.6-.2h-3.1a1.75 1.75 0 0 0-1.4 .5zM291.3 186.8a.7 .7 0 0 0 1.4 0 .7 .7 0 0 0-1.4 0zM291.4 186.8a.56 .56 0 0 1 1.1 0 .56 .56 0 0 1-1.1 0zM279.2 186.9a.41 .41 0 0 0 .1 .5 .41 .41 0 0 0 .5 .1h2.6a1.1 1.1 0 0 1 1.2 1.3h-3.7a1.74 1.74 0 0 0-1.9 1.9 1.74 1.74 0 0 0 2.2 1.5h3.9a.19 .19 0 0 0 .2 0 .19 .19 0 0 0 0-.2v-3.5a1.9 1.9 0 0 0-2.4-1.7h-2.4zM279 189.9a2.45 2.45 0 0 1 1.9-.4h2.4a.21 .21 0 0 1 .3 0 .21 .21 0 0 1 0 .3v1.5a.21 .21 0 0 1 0 .2 .21 .21 0 0 1-.3 .1h-3.5a1.02 1.02 0 0 1-1-.6 1.02 1.02 0 0 1 .2-1.1z" fill-rule="evenodd"/>
<path d="M276.4 186.8h.7v5.4h-.7z" fill-rule="evenodd"/>
<path d="M291.7 186.5v.5h.1a.12 .12 0 0 1 .2-.1 .12 .12 0 0 1 .1 .1h.1l-.1-.1a.28 .28 0 0 0 0-.4 .28 .28 0 0 0-.4 0zM291.8 186.7a.15 .15 0 0 1 .3 0 .15 .15 0 0 1-.3 0z" fill-rule="evenodd"/>
</g>
<text font-size="6.5" x="14" y="203.9">ET02</text>
<text font-size="3.2" x="61.8" y="202.5">Esquema de comando para Ventiladores de Insuflação</text>
<text font-size="2.3" x="238.5" y="199.9">H1_QE.AVAC.-1</text>
<g font-size="2">
<text x="240.5" y="157.5">EQUIPAMENTO</text>
<text x="264.4" y="157.6">Nº CIRCUITO</text>
</g>
<g font-size="1.8">
<text x="20.2" y="14.6">1</text>
<text x="49" y="14.7">2</text>
<text x="77.7" y="14.6">3</text>
<text x="106.5" y="14.6">4</text>
<text x="135.2" y="14.6">5</text>
<text x="163.9" y="14.6">6</text>
<text x="192.7" y="14.6">7</text>
<text x="221.4" y="14.6">8</text>
<text x="250.2" y="14.6">9</text>
<text x="278.3" y="14.6">10</text>
<text x="4.2" y="32.6">A</text>
<text x="4.1" y="65.1">B</text>
<text x="4.1" y="97.7">C</text>
<text x="4.1" y="130.3">D</text>
<text x="4.2" y="162.8">E</text>
<text x="29.4" y="173.2">Verde</text>
<text x="42.4" y="173.2">Verm.</text>
<text x="55.7" y="173.2">Amar.</text>
<text x="177.1" y="182.2">Data</text>
<text x="182.8" y="184.5">24-10-2025</text>
<text x="200.1" y="182.3">Escala</text>
<text x="210.1" y="184.6">S / E</text>
<text x="279" y="182.4">MOD.02.PDP.01</text>
<text x="4.2" y="191.1">F</text>
<text x="177.1" y="187.5">Projectou</text>
<text x="183.2" y="190">Helder Eira</text>
<text x="200.1" y="187.5">Desenhou</text>
<text x="203.8" y="189.8">Miguel Cunha</text>
<text x="177.2" y="192.7">Obra</text>
<text x="177.2" y="198">Cliente</text>
<text x="185" y="195.1">Complexo Residencial Tumaia</text>
<text x="223" y="198">Quadro</text>
<text x="223.2" y="192.7">Titulo</text>
<text x="234" y="195">Capa</text>
<text x="269.2" y="198">Especialidade</text>
<text x="177.1" y="203.2">Dossier</text>
<text x="196.6" y="200.5">DTE</text>
<text x="223.2" y="203.4">Versão</text>
<text x="246.1" y="203.1">Ref:</text>
<text x="269.2" y="203">Página</text>
<text x="279" y="200.5">AVAC</text>
<text x="181" y="205.5">TF_250204-A-004_H1_QE.AVAC.-1.02</text>
<text x="231.7" y="205.7">02</text>
<text x="257.4" y="205.7">TF</text>
<text x="280.3" y="205.7">06</text>
</g>
<g font-size="1.7">
<text x="18.2" y="26.6">C2</text>
<text x="278.9" y="26.6">C2</text>
<text x="52.6" y="40.6">IH.04</text>
<text x="20.5" y="51.4">S.nn</text>
<text x="39.3" y="71">DM.nn</text>
<text x="39.1" y="92">RP.nn</text>
<text x="18.4" y="100.4">c2</text>
<text x="279" y="100.4">c2</text>
<text x="18.9" y="123.3">S1</text>
<text x="78.2" y="123.3">S1</text>
<text x="26" y="131.7">RP.nn</text>
<text x="38.6" y="131.5">DM.nn</text>
<text x="61.4" y="130">X2.nn.01</text>
<text x="61.4" y="138.3">X2.nn.02</text>
<text x="270.1" y="161.9">12</text>
<text x="19.1" y="177.8">s1</text>
<text x="80.9" y="177.8">s1</text>
</g>
<text font-size="1.6" x="244.7" y="161.9">VI CIST</text>
<g font-size="1.4">
<text x="221.3" y="185.4">Braga</text>
<text x="221.4" y="183.6">Av. Antero de Quental nº103 São Vitor -</text>
<text x="236.6" y="188.2">geral@priac.com.pt</text>
<text x="237.6" y="189.9">www.priac.com.pt</text>
</g>
<g font-size="1.2">
<text x="43.7" y="104.7">COMANDO</text>
<text x="61" y="134.7">COLMATADO</text>
<text x="62.7" y="133.2">FILTRO</text>
<text x="30.5" y="182.5">EM FUNCIONA.</text>
<text x="31" y="181">VENTILADOR</text>
<text x="44" y="181">VENTILADOR</text>
<text x="45.7" y="182.5">AVARIA</text>
<text x="57.3" y="180.2">VENTILADOR</text>
<text x="57.4" y="183.2">COLMATADO</text>
<text x="59" y="181.7">FILTRO</text>
</g>
</svg>
